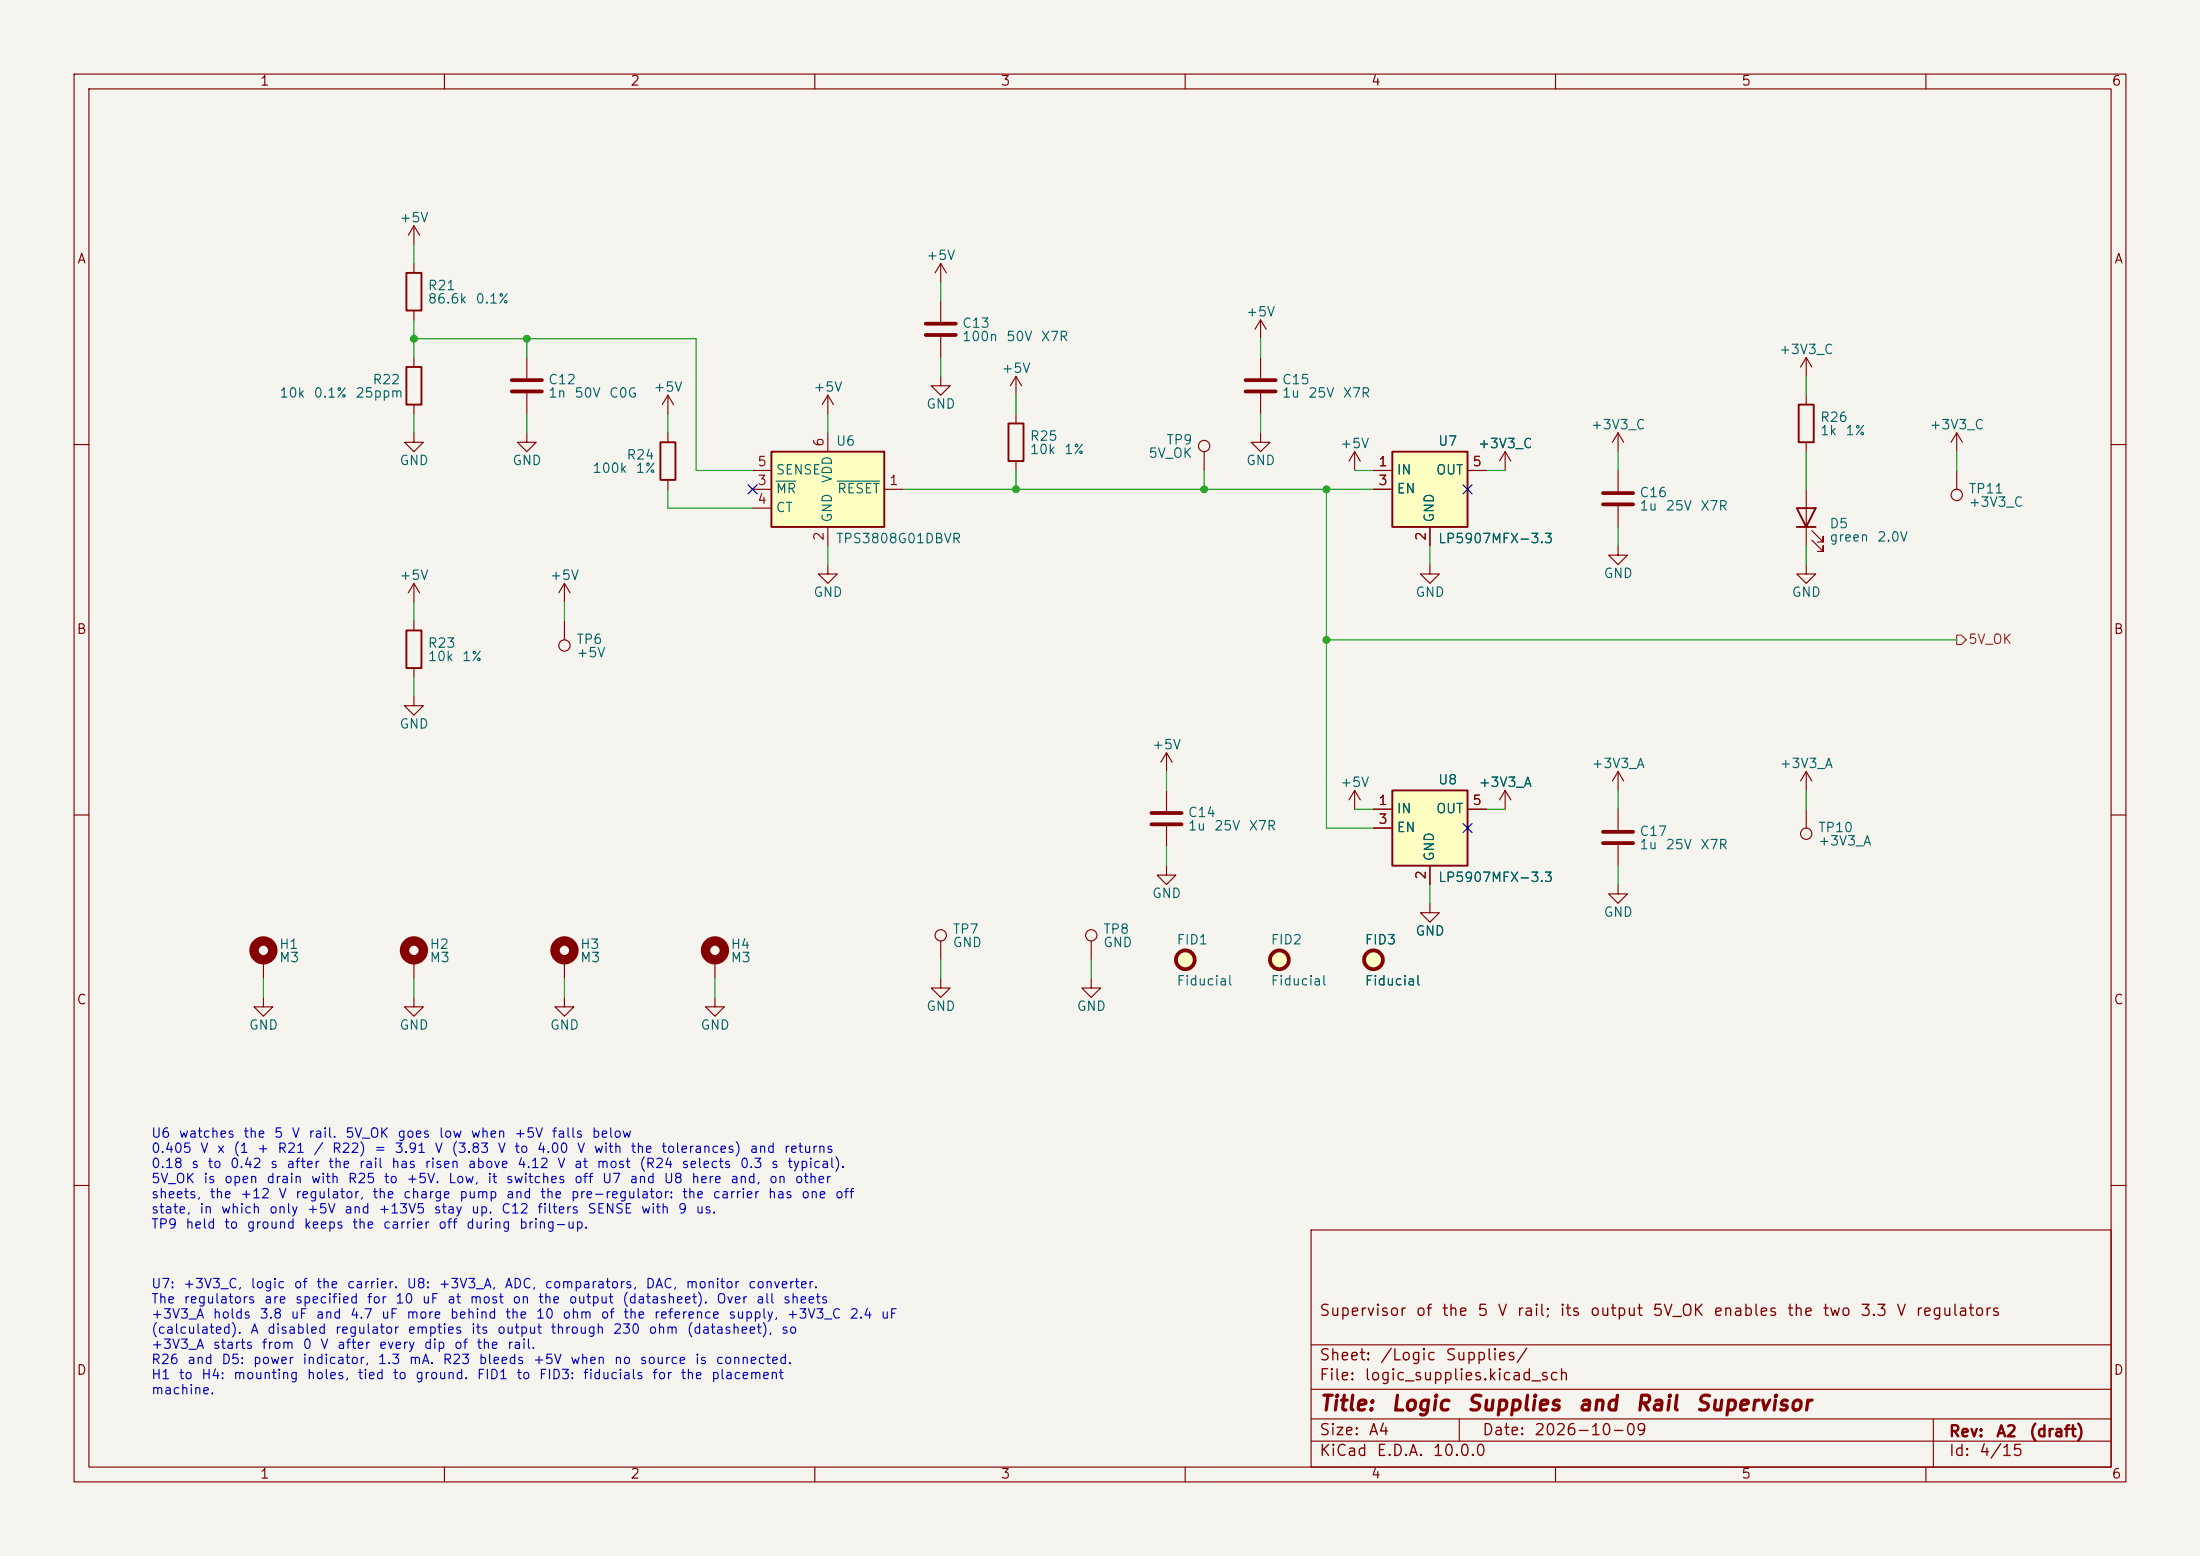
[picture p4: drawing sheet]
<svg xmlns="http://www.w3.org/2000/svg" width="297mm" height="210mm" viewBox="0 0 297 210" stroke-linecap="round" stroke-linejoin="round" font-family="sans-serif">
<path d="M0 0h297v210h-297z" fill="#f5f4ef" stroke="#f5f4ef" stroke-width=".14"/>
<g fill="none" stroke="#840000" stroke-width=".15">
<path d="M10 10h277v190h-277zM12 12h273v186h-273zM60 10v2M110 10v2M160 10v2M210 10v2M260 10v2M127 40.6v2.8M127 45.5v2.8M137.2 50.8v2.5M137.2 55.9v1.3M137.2 50.8l-.8 1.3"/>
<path d="M137.2 50.8l.7 1.3M170.2 58.4v1.3h1.2l-1.2 1.3-1.3-1.3h1.3M170.2 43.2v2.5M170.2 48.3v2.8M170.2 53.1v2.8M170.2 43.2l-.8 1.3M170.2 43.2l.7 1.3M218.4 58.4v2.6M218.4 58.4l-.7 1.3M218.4 58.4l.8 1.3M10 60h2M55.9 78.7l-.8 1.3"/>
<path d="M55.9 78.7l.7 1.3M55.9 78.7v2.6M76.2 78.7l-.8 1.3M76.2 78.7l.8 1.3M76.2 78.7v2.6M111.8 76.2v1.3h1.2l-1.2 1.2-1.3-1.2h1.3M137.2 62.2v1.3M182.9 61l-.8 1.2M182.9 61l.7 1.2M182.9 61v2.5M193 76.2v1.3h1.3l-1.3 1.2-1.2-1.2h1.2M218.4 73.7v1.2h1.3l-1.3 1.3-1.2-1.3h1.2"/>
<path d="M218.4 63.5v2.8M218.4 68.3v2.8M285 60h2M55.9 94v1.3h1.2l-1.2 1.2-1.3-1.2h1.3M55.9 83.8v1.3M55.9 90.2v1.2M76.2 83.8v2.6M10 110h2M157.5 116.8v1.3h1.2l-1.2 1.3-1.3-1.3h1.3M157.5 101.6v2.5M157.5 106.7v2.8M157.5 111.5v2.8"/>
<path d="M157.5 101.6l-.8 1.3M157.5 101.6l.7 1.3M182.9 106.7v2.5M182.9 106.7l-.8 1.3M182.9 106.7l.7 1.3M218.4 104.1v2.6M218.4 109.2v2.8M218.4 114v2.8M218.4 104.1l-.7 1.3M218.4 104.1l.8 1.3M243.8 104.1l-.7 1.3M243.8 104.1l.8 1.3"/>
<path d="M243.8 104.1v2.6M243.8 109.2v2.6M285 110h2M35.6 134.6v1.3h1.2l-1.2 1.3-1.3-1.3h1.3M35.6 129.5v2.6M55.9 134.6v1.3h1.2l-1.2 1.3-1.3-1.3h1.3M55.9 129.5v2.6M76.2 134.6v1.3h1.3l-1.3 1.3-1.3-1.3h1.3M76.2 129.5v2.6M96.5 134.6v1.3h1.3l-1.3 1.3-1.3-1.3h1.3M96.5 129.5v2.6M127 132.1v1.3h1.3l-1.3 1.2-1.3-1.2h1.3"/>
<path d="M127 127v2.5M147.3 132.1v1.3h1.3l-1.3 1.2-1.3-1.2h1.3M147.3 127v2.5M193 121.9v1.3h1.3l-1.3 1.3-1.2-1.3h1.2M10 160h2M177 166h108v32h-108zM285 160h2M60 198v2M110 198v2M160 198v2M177 194.5h108M177 191.5h108"/>
<path d="M177 187.5h108M177 181.5h108M197 191.5v3M210 198v2M260 198v2M261 191.5v6.5"/>
<circle cx="76.2" cy="87.1" r=".76"/>
<circle cx="243.8" cy="112.5" r=".76"/>
<circle cx="127" cy="126.2" r=".76"/>
<circle cx="147.3" cy="126.2" r=".76"/>
</g>
<path d="M136.1 57.2h2.1v5h-2.1zM54.9 85.1h2v5.1h-2z" fill="none" stroke="#840000" stroke-width=".25"/>
<g fill="#ffffc2" stroke="#ffffc2" stroke-width=".14">
<circle cx="160" cy="129.5" r="1.27"/>
<circle cx="172.7" cy="129.5" r="1.27"/>
<circle cx="185.4" cy="129.5" r="1.27"/>
</g>
<g fill="none" stroke="#840000" stroke-width=".51">
<path d="M125 43.7h4M125 45.2h4M168.1 51.3h4.1M168.1 52.8h4.1M216.4 66.5h4.1M216.4 68.1h4.1M155.4 109.7h4.1M155.4 111.3h4.1M216.4 112.3h4.1M216.4 113.8h4.1"/>
<circle cx="160" cy="129.5" r="1.27"/>
<circle cx="172.7" cy="129.5" r="1.27"/>
<circle cx="185.4" cy="129.5" r="1.27"/>
</g>
<g fill="none" stroke="#840000" stroke-width="1.3">
<circle cx="35.6" cy="128.3" r="1.27"/>
<circle cx="55.9" cy="128.3" r="1.27"/>
<circle cx="76.2" cy="128.3" r="1.27"/>
<circle cx="96.5" cy="128.3" r="1.27"/>
</g>
<path d="M188 106.7h10.1v10.1h-10.1z" fill="#ffffc2"/>
<path d="M54.9 36.8h2v5.1h-2zM89.2 59.7h2v5.1h-2zM242.6 68.6h2.5l-1.3 2.5zM242.6 71.1h2.5M188 106.7h10.1v10.1h-10.1z" fill="none" stroke="#840000" stroke-width=".25"/>
<g fill="none" stroke="#840000" stroke-width=".15">
<path d="M55.9 30.5v2.5M55.9 35.6v1.2M55.9 30.5l-.8 1.3M55.9 30.5l.7 1.3M55.9 41.9v1.3M71.1 58.4v1.3h1.3l-1.3 1.3-1.3-1.3h1.3M90.2 53.3l-.8 1.3M90.2 53.3l.7 1.3M90.2 53.3v2.6M90.2 58.4v1.3M264.2 58.4l-.8 1.3M264.2 58.4l.7 1.3"/>
<path d="M264.2 58.4v2.6M90.2 64.8v1.2M243.8 76.2v1.3h1.3l-1.3 1.2-1.2-1.2h1.2M243.8 66v7.7M244.6 72.9l1.5 1.5v-.7v.7h-.7M244.6 71.6l1.5 1.6v-.8v.8h-.7M264.2 63.5v2.5M185.4 109.2h2.6M185.4 111.8h2.6M193 116.8v2.6M198.1 109.2h2.6M203.2 106.7l-.8 1.3"/>
<path d="M203.2 106.7l.8 1.3M203.2 106.7v2.5M218.4 119.4v1.3h1.3l-1.3 1.2-1.2-1.2h1.2"/>
<circle cx="264.2" cy="66.8" r=".76"/>
</g>
<path d="M104.1 61h15.3v10.1h-15.3z" fill="#ffffc2"/>
<path d="M242.8 54.6h2.1v5.1h-2.1zM104.1 61h15.3v10.1h-15.3z" fill="none" stroke="#840000" stroke-width=".25"/>
<g fill="none" stroke="#840000" stroke-width=".15">
<path d="M127 35.6l-.8 1.2M127 35.6l.8 1.2M127 35.6v2.5M111.8 53.3v2.6M111.8 58.4v2.6M111.8 53.3l-.8 1.3M111.8 53.3l.7 1.3M127 50.8v1.3h1.3l-1.3 1.2-1.3-1.2h1.3M243.8 48.3l-.7 1.2M243.8 48.3l.8 1.2M243.8 48.3v2.5M243.8 53.3v1.3"/>
<path d="M243.8 59.7v1.3M101.6 66h2.5M101.6 68.6h2.5M101.6 63.5h2.5M111.8 71.1v2.6M119.4 66h2.5"/>
</g>
<path d="M104.8 64.9h2.6M113.1 64.9h5.6" fill="none" stroke="#006464" stroke-width=".15"/>
<path d="M188 61h10.1v10.1h-10.1z" fill="#ffffc2"/>
<path d="M54.9 49.5h2v5.1h-2zM188 61h10.1v10.1h-10.1z" fill="none" stroke="#840000" stroke-width=".25"/>
<g fill="none" stroke="#840000" stroke-width=".15">
<path d="M55.9 58.4v1.3h1.2l-1.2 1.3-1.3-1.3h1.3M55.9 48.3v1.2M55.9 54.6v1.3M71.1 48.3v2.8M71.1 53.1v2.8M162.6 61v2.5M185.4 63.5h2.6M185.4 66h2.6M193 71.1v2.6M198.1 63.5h2.6M203.2 61l-.8 1.2M203.2 61l.8 1.2"/>
<path d="M203.2 61v2.5M185.4 109.2h2.6M185.4 111.8h2.6M193 116.8v2.6M198.1 109.2h2.6"/>
<circle cx="162.6" cy="60.2" r=".76"/>
</g>
<path d="M69.1 51.3h4.1M69.1 52.8h4.1" fill="none" stroke="#840000" stroke-width=".51"/>
<path d="M264.2 85.7h.6l.6 .7-.6 .6h-.6z" fill="none" stroke="#725600" stroke-width=".15"/>
<g fill="none" stroke="#009600" stroke-width=".15">
<path d="M55.9 33v2.6M127 38.1v2.5M55.9 43.2v5.1M55.9 55.9v2.5M55.9 45.7h38.1v17.8h7.6M71.1 45.7v2.6M71.1 55.9v2.5M90.2 55.9v2.5M111.8 55.9v2.5M127 48.3v2.5M137.2 53.3v2.6M170.2 45.7v2.6"/>
<path d="M170.2 55.9v2.5M243.8 50.8v2.5M90.2 66v2.6h11.4M111.8 73.7v2.5M121.9 66h63.5M137.2 63.5v2.5M162.6 63.5v2.5M179.1 66v45.8h6.3M182.9 63.5h2.5M193 73.7v2.5M200.7 63.5h2.5M218.4 61v2.5"/>
<path d="M218.4 71.1v2.6M243.8 61v5M243.8 73.7v2.5M264.2 61v2.5M55.9 81.3v2.5M55.9 91.4v2.6M76.2 81.3v2.5M179.1 86.4h85.1M157.5 104.1v2.6M157.5 114.3v2.5M182.9 109.2h2.5M193 119.4v2.5"/>
<path d="M200.7 109.2h2.5M218.4 106.7v2.5M218.4 116.8v2.6M243.8 106.7v2.5M35.6 132.1v2.5M55.9 132.1v2.5M76.2 132.1v2.5M96.5 132.1v2.5M127 129.5v2.6M147.3 129.5v2.6"/>
</g>
<path d="M101 65.4l1.2 1.2M102.2 65.4l-1.2 1.2M197.5 65.4l1.2 1.2M198.7 65.4l-1.2 1.2M197.5 111.2l1.2 1.2M198.7 111.2l-1.2 1.2" fill="none" stroke="#000084" stroke-width=".15"/>
<g fill="#009600" stroke="#009600" stroke-width=".14">
<circle cx="179.1" cy="86.4" r=".46"/>
<circle cx="162.6" cy="66" r=".46"/>
<circle cx="179.1" cy="66" r=".46"/>
<circle cx="137.2" cy="66" r=".46"/>
<circle cx="71.1" cy="45.7" r=".46"/>
<circle cx="55.9" cy="45.7" r=".46"/>
</g>
<g font-size="2" fill="#840000">
<text x="178" y="190.9">Title:</text>
<text x="187.7" y="190.9">Logic</text>
<text x="197.9" y="190.9">Supplies</text>
<text x="212.9" y="190.9">and</text>
<text x="220.6" y="190.9">Rail</text>
<text x="228.8" y="190.9">Supervisor</text>
</g>
<g font-size="1.5" fill="#840000">
<text x="178" y="178">Supervisor</text>
<text x="191" y="178">of</text>
<text x="194.5" y="178">the</text>
<text x="199.3" y="178">5</text>
<text x="202.1" y="178">V</text>
<text x="204.6" y="178">rail;</text>
<text x="210.4" y="178">its</text>
<text x="214.5" y="178">output</text>
<text x="223" y="178">5V_OK</text>
<text x="231.2" y="178">enables</text>
<text x="241.1" y="178">the</text>
<text x="245.9" y="178">two</text>
<text x="251" y="178">3.3</text>
<text x="255.9" y="178">V</text>
<text x="258.5" y="178">regulators</text>
<text x="178" y="184">Sheet:</text>
<text x="186.2" y="184">/Logic</text>
<text x="195" y="184">Supplies/</text>
<text x="178" y="186.7">File:</text>
<text x="184.1" y="186.7">logic_supplies.kicad_sch</text>
<text x="178" y="196.9">KiCad</text>
<text x="178" y="194.1">Size:</text>
<text x="184.7" y="194.1">A4</text>
<text x="185.7" y="196.9">E.D.A.</text>
<text x="193.3" y="196.9">10.0.0</text>
<text x="200" y="194.1">Date:</text>
<text x="207" y="194.1">2026-10-09</text>
<text x="263" y="194.3">Rev:</text>
<text x="263" y="196.9">Id:</text>
<text x="267.1" y="196.9">4/15</text>
<text x="269.4" y="194.3">A2</text>
<text x="273.8" y="194.3">(draft)</text>
</g>
<g font-size="1.3" fill="#840000">
<text x="35" y="11.9">1</text>
<text x="85" y="11.9">2</text>
<text x="135" y="11.9">3</text>
<text x="185" y="11.9">4</text>
<text x="235" y="11.9">5</text>
<text x="285" y="11.9">6</text>
<text x="10.3" y="35.9">A</text>
<text x="285.3" y="35.9">A</text>
<text x="10.3" y="85.9">B</text>
<text x="285.3" y="85.9">B</text>
<text x="10.3" y="135.9">C</text>
<text x="285.3" y="135.9">C</text>
<text x="10.3" y="185.9">D</text>
<text x="285.3" y="185.9">D</text>
<text x="35" y="199.9">1</text>
<text x="85" y="199.9">2</text>
<text x="135" y="199.9">3</text>
<text x="185" y="199.9">4</text>
<text x="235" y="199.9">5</text>
<text x="285" y="199.9">6</text>
</g>
<g font-size="1.3" fill="#006464">
<text x="53.8" y="30.3">+5V</text>
<text x="125" y="35.4">+5V</text>
<text x="57.7" y="39.5">R21</text>
<text x="57.7" y="41.3">86.6k</text>
<text x="64.1" y="41.3">0.1%</text>
<text x="129.8" y="46.4">100n</text>
<text x="129.8" y="44.6">C13</text>
<text x="135.7" y="46.4">50V</text>
<text x="140.4" y="46.4">X7R</text>
<text x="168.1" y="43">+5V</text>
<text x="37.6" y="54">10k</text>
<text x="42.2" y="54">0.1%</text>
<text x="47.9" y="54">25ppm</text>
<text x="50.2" y="52.2">R22</text>
<text x="73.9" y="52.2">C12</text>
<text x="73.9" y="54">1n</text>
<text x="77.5" y="54">50V</text>
<text x="82.1" y="54">C0G</text>
<text x="88.1" y="53.2">+5V</text>
<text x="109.7" y="53.2">+5V</text>
<text x="135.1" y="50.6">+5V</text>
<text x="173" y="54">1u</text>
<text x="173" y="52.2">C15</text>
<text x="176.5" y="54">25V</text>
<text x="181.2" y="54">X7R</text>
<text x="240.1" y="48.1">+3V3_C</text>
<text x="125" y="55.5">GND</text>
<text x="138.9" y="59.8">R25</text>
<text x="214.7" y="58.3">+3V3_C</text>
<text x="245.6" y="59.1">1k</text>
<text x="245.6" y="57.3">R26</text>
<text x="249" y="59.1">1%</text>
<text x="260.4" y="58.3">+3V3_C</text>
<text x="53.8" y="63.1">GND</text>
<text x="69.1" y="63.1">GND</text>
<text x="79.9" y="64.1">100k</text>
<text x="84.5" y="62.3">R24</text>
<text x="85.7" y="64.1">1%</text>
<text x="104.6" y="64.4">SENSE</text>
<text x="112.6" y="65.3" transform="rotate(-90 112.6 65.3)">VDD</text>
<text x="112.8" y="60.5">U6</text>
<text x="138.9" y="61.6">10k</text>
<text x="143.6" y="61.6">1%</text>
<text x="155" y="62.1">5V_OK</text>
<text x="157.4" y="60.3">TP9</text>
<text x="168.1" y="63.1">GND</text>
<text x="180.8" y="60.8">+5V</text>
<text x="188.5" y="64.4">IN</text>
<text x="193.8" y="64.4">OUT</text>
<text x="194" y="60.5">U7</text>
<text x="199.4" y="60.8">+3V3_C</text>
<text x="104.6" y="66.9">MR</text>
<text x="104.6" y="69.4">CT</text>
<text x="112.6" y="70.6" transform="rotate(-90 112.6 70.6)">GND</text>
<text x="112.9" y="66.9">RESET</text>
<text x="188.5" y="66.9">EN</text>
<text x="193.9" y="70.6" transform="rotate(-90 193.9 70.6)">GND</text>
<text x="221.2" y="69.2">1u</text>
<text x="221.2" y="67.4">C16</text>
<text x="224.8" y="69.2">25V</text>
<text x="229.4" y="69.2">X7R</text>
<text x="246.9" y="71.6">D5</text>
<text x="265.7" y="66.9">TP11</text>
<text x="265.7" y="68.7">+3V3_C</text>
<text x="112.8" y="73.6">TPS3808G01DBVR</text>
<text x="194" y="73.6">LP5907MFX-3.3</text>
<text x="246.9" y="73.4">green</text>
<text x="253.3" y="73.4">2.0V</text>
<text x="53.8" y="78.6">+5V</text>
<text x="74.2" y="78.6">+5V</text>
<text x="109.7" y="80.9">GND</text>
<text x="191" y="80.9">GND</text>
<text x="216.4" y="78.3">GND</text>
<text x="241.8" y="80.9">GND</text>
<text x="57.7" y="87.7">R23</text>
<text x="57.7" y="89.5">10k</text>
<text x="62.3" y="89.5">1%</text>
<text x="77.7" y="87.2">TP6</text>
<text x="77.7" y="89">+5V</text>
<text x="53.8" y="98.7">GND</text>
<text x="155.4" y="101.4">+5V</text>
<text x="180.8" y="106.5">+5V</text>
<text x="194" y="106.2">U8</text>
<text x="199.5" y="106.5">+3V3_A</text>
<text x="214.8" y="104">+3V3_A</text>
<text x="240.2" y="104">+3V3_A</text>
<text x="160.3" y="112.4">1u</text>
<text x="160.3" y="110.6">C14</text>
<text x="163.8" y="112.4">25V</text>
<text x="168.5" y="112.4">X7R</text>
<text x="188.5" y="110.1">IN</text>
<text x="188.5" y="112.6">EN</text>
<text x="193.8" y="110.1">OUT</text>
<text x="221.2" y="113.1">C17</text>
<text x="245.4" y="112.6">TP10</text>
<text x="193.9" y="116.3" transform="rotate(-90 193.9 116.3)">GND</text>
<text x="194" y="119.4">LP5907MFX-3.3</text>
<text x="221.2" y="114.9">1u</text>
<text x="224.8" y="114.9">25V</text>
<text x="229.4" y="114.9">X7R</text>
<text x="245.4" y="114.4">+3V3_A</text>
<text x="155.4" y="121.5">GND</text>
<text x="216.4" y="124.1">GND</text>
<text x="37.6" y="130.2">M3</text>
<text x="37.6" y="128.4">H1</text>
<text x="57.9" y="130.2">M3</text>
<text x="57.9" y="128.4">H2</text>
<text x="78.2" y="130.2">M3</text>
<text x="78.2" y="128.4">H3</text>
<text x="98.6" y="130.2">M3</text>
<text x="98.6" y="128.4">H4</text>
<text x="128.5" y="126.4">TP7</text>
<text x="128.5" y="128.2">GND</text>
<text x="148.9" y="126.4">TP8</text>
<text x="148.9" y="128.2">GND</text>
<text x="158.8" y="127.8">FID1</text>
<text x="171.5" y="127.8">FID2</text>
<text x="184.2" y="127.8">FID3</text>
<text x="191" y="126.6">GND</text>
<text x="125" y="136.8">GND</text>
<text x="145.3" y="136.8">GND</text>
<text x="158.8" y="133.3">Fiducial</text>
<text x="171.5" y="133.3">Fiducial</text>
<text x="184.2" y="133.3">Fiducial</text>
<text x="33.5" y="139.3">GND</text>
<text x="53.8" y="139.3">GND</text>
<text x="74.2" y="139.3">GND</text>
<text x="94.5" y="139.3">GND</text>
</g>
<g font-size="1.3" fill="#a90000">
<text x="102.2" y="65.8">3</text>
<text x="102.2" y="63.2">5</text>
<text x="111.5" y="60.4" transform="rotate(-90 111.5 60.4)">6</text>
<text x="119.9" y="65.8">1</text>
<text x="186" y="63.2">1</text>
<text x="186" y="65.8">3</text>
<text x="198.7" y="63.2">5</text>
<text x="102.2" y="68.3">4</text>
<text x="111.5" y="73.1" transform="rotate(-90 111.5 73.1)">2</text>
<text x="192.8" y="73.1" transform="rotate(-90 192.8 73.1)">2</text>
<text x="186" y="109">1</text>
<text x="186" y="111.5">3</text>
<text x="198.7" y="109">5</text>
<text x="192.8" y="118.8" transform="rotate(-90 192.8 118.8)">2</text>
</g>
<text font-size="1.3" fill="#725600" x="265.6" y="87.2">5V_OK</text>
<g font-size="1.3" fill="#0000c2">
<text x="20.3" y="153.9">U6</text>
<text x="20.3" y="155.9">0.405</text>
<text x="24" y="153.9">watches</text>
<text x="26.9" y="155.9">V</text>
<text x="29.2" y="155.9">x</text>
<text x="31.4" y="155.9">(1</text>
<text x="32.8" y="153.9">the</text>
<text x="34.6" y="155.9">+</text>
<text x="36.9" y="153.9">5</text>
<text x="37.4" y="155.9">R21</text>
<text x="39.3" y="153.9">V</text>
<text x="41.5" y="153.9">rail.</text>
<text x="42.2" y="155.9">/</text>
<text x="44.7" y="155.9">R22)</text>
<text x="46.5" y="153.9">5V_OK</text>
<text x="50.4" y="155.9">=</text>
<text x="53.2" y="155.9">3.91</text>
<text x="53.6" y="153.9">goes</text>
<text x="58.6" y="155.9">V</text>
<text x="59.1" y="153.9">low</text>
<text x="60.8" y="155.9">(3.83</text>
<text x="63.5" y="153.9">when</text>
<text x="67.1" y="155.9">V</text>
<text x="69.3" y="153.9">+5V</text>
<text x="69.3" y="155.9">to</text>
<text x="72.4" y="155.9">4.00</text>
<text x="74.4" y="153.9">falls</text>
<text x="77.8" y="155.9">V</text>
<text x="79.8" y="153.9">below</text>
<text x="80.1" y="155.9">with</text>
<text x="85" y="155.9">the</text>
<text x="89.2" y="155.9">tolerances)</text>
<text x="101.1" y="155.9">and</text>
<text x="105.7" y="155.9">returns</text>
<text x="20.3" y="158">0.18</text>
<text x="20.3" y="160">5V_OK</text>
<text x="25.7" y="158">s</text>
<text x="27.4" y="160">is</text>
<text x="27.9" y="158">to</text>
<text x="30.2" y="160">open</text>
<text x="31" y="158">0.42</text>
<text x="35.9" y="160">drain</text>
<text x="36.4" y="158">s</text>
<text x="38.6" y="158">after</text>
<text x="41.9" y="160">with</text>
<text x="44.2" y="158">the</text>
<text x="46.9" y="160">R25</text>
<text x="48.4" y="158">rail</text>
<text x="51.7" y="160">to</text>
<text x="52.7" y="158">has</text>
<text x="54.8" y="160">+5V.</text>
<text x="57.2" y="158">risen</text>
<text x="60.4" y="160">Low,</text>
<text x="63.1" y="158">above</text>
<text x="65.7" y="160">it</text>
<text x="68.2" y="160">switches</text>
<text x="69.7" y="158">4.12</text>
<text x="75.1" y="158">V</text>
<text x="77.4" y="158">at</text>
<text x="77.4" y="160">off</text>
<text x="80.4" y="158">most</text>
<text x="81.2" y="160">U7</text>
<text x="84.9" y="160">and</text>
<text x="86.2" y="158">(R24</text>
<text x="89.5" y="160">U8</text>
<text x="91.9" y="158">selects</text>
<text x="93.2" y="160">here</text>
<text x="98.5" y="160">and,</text>
<text x="99.8" y="158">0.3</text>
<text x="103.7" y="160">on</text>
<text x="104" y="158">s</text>
<text x="106.2" y="158">typical).</text>
<text x="107.2" y="160">other</text>
<text x="20.3" y="162.1">sheets,</text>
<text x="20.3" y="164.1">state,</text>
<text x="20.3" y="166.1">TP9</text>
<text x="24.9" y="166.1">held</text>
<text x="26.8" y="164.1">in</text>
<text x="28.2" y="162.1">the</text>
<text x="29.7" y="164.1">which</text>
<text x="30.2" y="166.1">to</text>
<text x="32.3" y="162.1">+12</text>
<text x="33.2" y="166.1">ground</text>
<text x="36.2" y="164.1">only</text>
<text x="37.5" y="162.1">V</text>
<text x="39.8" y="162.1">regulator,</text>
<text x="40.9" y="166.1">keeps</text>
<text x="41.3" y="164.1">+5V</text>
<text x="46.4" y="164.1">and</text>
<text x="47.5" y="166.1">the</text>
<text x="50.2" y="162.1">the</text>
<text x="51" y="164.1">+13V5</text>
<text x="51.6" y="166.1">carrier</text>
<text x="54.3" y="162.1">charge</text>
<text x="58.5" y="164.1">stay</text>
<text x="59.1" y="166.1">off</text>
<text x="61.9" y="162.1">pump</text>
<text x="62.8" y="166.1">during</text>
<text x="63.5" y="164.1">up.</text>
<text x="67.6" y="164.1">C12</text>
<text x="68.2" y="162.1">and</text>
<text x="70" y="166.1">bring-up.</text>
<text x="72.4" y="164.1">filters</text>
<text x="72.8" y="162.1">the</text>
<text x="77" y="162.1">pre-regulator:</text>
<text x="79.2" y="164.1">SENSE</text>
<text x="86.4" y="164.1">with</text>
<text x="91.4" y="164.1">9</text>
<text x="92" y="162.1">the</text>
<text x="93.8" y="164.1">us.</text>
<text x="96.1" y="162.1">carrier</text>
<text x="103.6" y="162.1">has</text>
<text x="108.1" y="162.1">one</text>
<text x="112.6" y="162.1">off</text>
<text x="20.3" y="174.2">U7:</text>
<text x="20.3" y="176.2">The</text>
<text x="20.3" y="178.3">+3V3_A</text>
<text x="24.6" y="174.2">+3V3_C,</text>
<text x="24.7" y="176.2">regulators</text>
<text x="28.6" y="178.3">holds</text>
<text x="33.7" y="174.2">logic</text>
<text x="34.9" y="178.3">3.8</text>
<text x="35.5" y="176.2">are</text>
<text x="39.1" y="178.3">uF</text>
<text x="39.6" y="174.2">of</text>
<text x="39.7" y="176.2">specified</text>
<text x="42.5" y="178.3">and</text>
<text x="42.6" y="174.2">the</text>
<text x="46.7" y="174.2">carrier.</text>
<text x="47.2" y="178.3">4.7</text>
<text x="49.4" y="176.2">for</text>
<text x="51.4" y="178.3">uF</text>
<text x="53.3" y="176.2">10</text>
<text x="54.8" y="178.3">more</text>
<text x="54.8" y="174.2">U8:</text>
<text x="56.9" y="176.2">uF</text>
<text x="59.1" y="174.2">+3V3_A,</text>
<text x="60.3" y="176.2">at</text>
<text x="60.6" y="178.3">behind</text>
<text x="63.3" y="176.2">most</text>
<text x="68" y="174.2">ADC,</text>
<text x="68.1" y="178.3">the</text>
<text x="69.1" y="176.2">on</text>
<text x="72.2" y="178.3">10</text>
<text x="72.5" y="176.2">the</text>
<text x="73.4" y="174.2">comparators,</text>
<text x="75.8" y="178.3">ohm</text>
<text x="76.7" y="176.2">output</text>
<text x="81" y="178.3">of</text>
<text x="83.9" y="176.2">(datasheet).</text>
<text x="84" y="178.3">the</text>
<text x="87.1" y="174.2">DAC,</text>
<text x="88.2" y="178.3">reference</text>
<text x="92.5" y="174.2">monitor</text>
<text x="96.6" y="176.2">Over</text>
<text x="98.2" y="178.3">supply,</text>
<text x="100.9" y="174.2">converter.</text>
<text x="102" y="176.2">all</text>
<text x="105.6" y="176.2">sheets</text>
<text x="106.1" y="178.3">+3V3_C</text>
<text x="114.6" y="178.3">2.4</text>
<text x="118.8" y="178.3">uF</text>
<text x="20.3" y="180.3">(calculated).</text>
<text x="20.3" y="182.4">+3V3_A</text>
<text x="20.3" y="184.4">R26</text>
<text x="25.2" y="184.4">and</text>
<text x="28.6" y="182.4">starts</text>
<text x="29.8" y="184.4">D5:</text>
<text x="33.7" y="180.3">A</text>
<text x="34.1" y="184.4">power</text>
<text x="35.2" y="182.4">from</text>
<text x="36" y="180.3">disabled</text>
<text x="40.7" y="184.4">indicator,</text>
<text x="40.8" y="182.4">0</text>
<text x="43.1" y="182.4">V</text>
<text x="45.1" y="180.3">regulator</text>
<text x="45.4" y="182.4">after</text>
<text x="50.9" y="184.4">1.3</text>
<text x="51.1" y="182.4">every</text>
<text x="54.9" y="180.3">empties</text>
<text x="55.1" y="184.4">mA.</text>
<text x="57.1" y="182.4">dip</text>
<text x="59.7" y="184.4">R23</text>
<text x="61.2" y="182.4">of</text>
<text x="63.5" y="180.3">its</text>
<text x="64.2" y="182.4">the</text>
<text x="64.5" y="184.4">bleeds</text>
<text x="67" y="180.3">output</text>
<text x="68.4" y="182.4">rail.</text>
<text x="71.9" y="184.4">+5V</text>
<text x="74.2" y="180.3">through</text>
<text x="76.9" y="184.4">when</text>
<text x="82.7" y="180.3">230</text>
<text x="82.8" y="184.4">no</text>
<text x="86.3" y="184.4">source</text>
<text x="87.5" y="180.3">ohm</text>
<text x="92.6" y="180.3">(datasheet),</text>
<text x="93.7" y="184.4">is</text>
<text x="96.5" y="184.4">connected.</text>
<text x="105.3" y="180.3">so</text>
<text x="20.3" y="186.5">H1</text>
<text x="20.3" y="188.5">machine.</text>
<text x="24" y="186.5">to</text>
<text x="27.1" y="186.5">H4:</text>
<text x="31.4" y="186.5">mounting</text>
<text x="41.3" y="186.5">holes,</text>
<text x="48.2" y="186.5">tied</text>
<text x="52.9" y="186.5">to</text>
<text x="56" y="186.5">ground.</text>
<text x="64.3" y="186.5">FID1</text>
<text x="69.6" y="186.5">to</text>
<text x="72.7" y="186.5">FID3:</text>
<text x="78.6" y="186.5">fiducials</text>
<text x="88" y="186.5">for</text>
<text x="91.8" y="186.5">the</text>
<text x="95.9" y="186.5">placement</text>
</g>
</svg>
